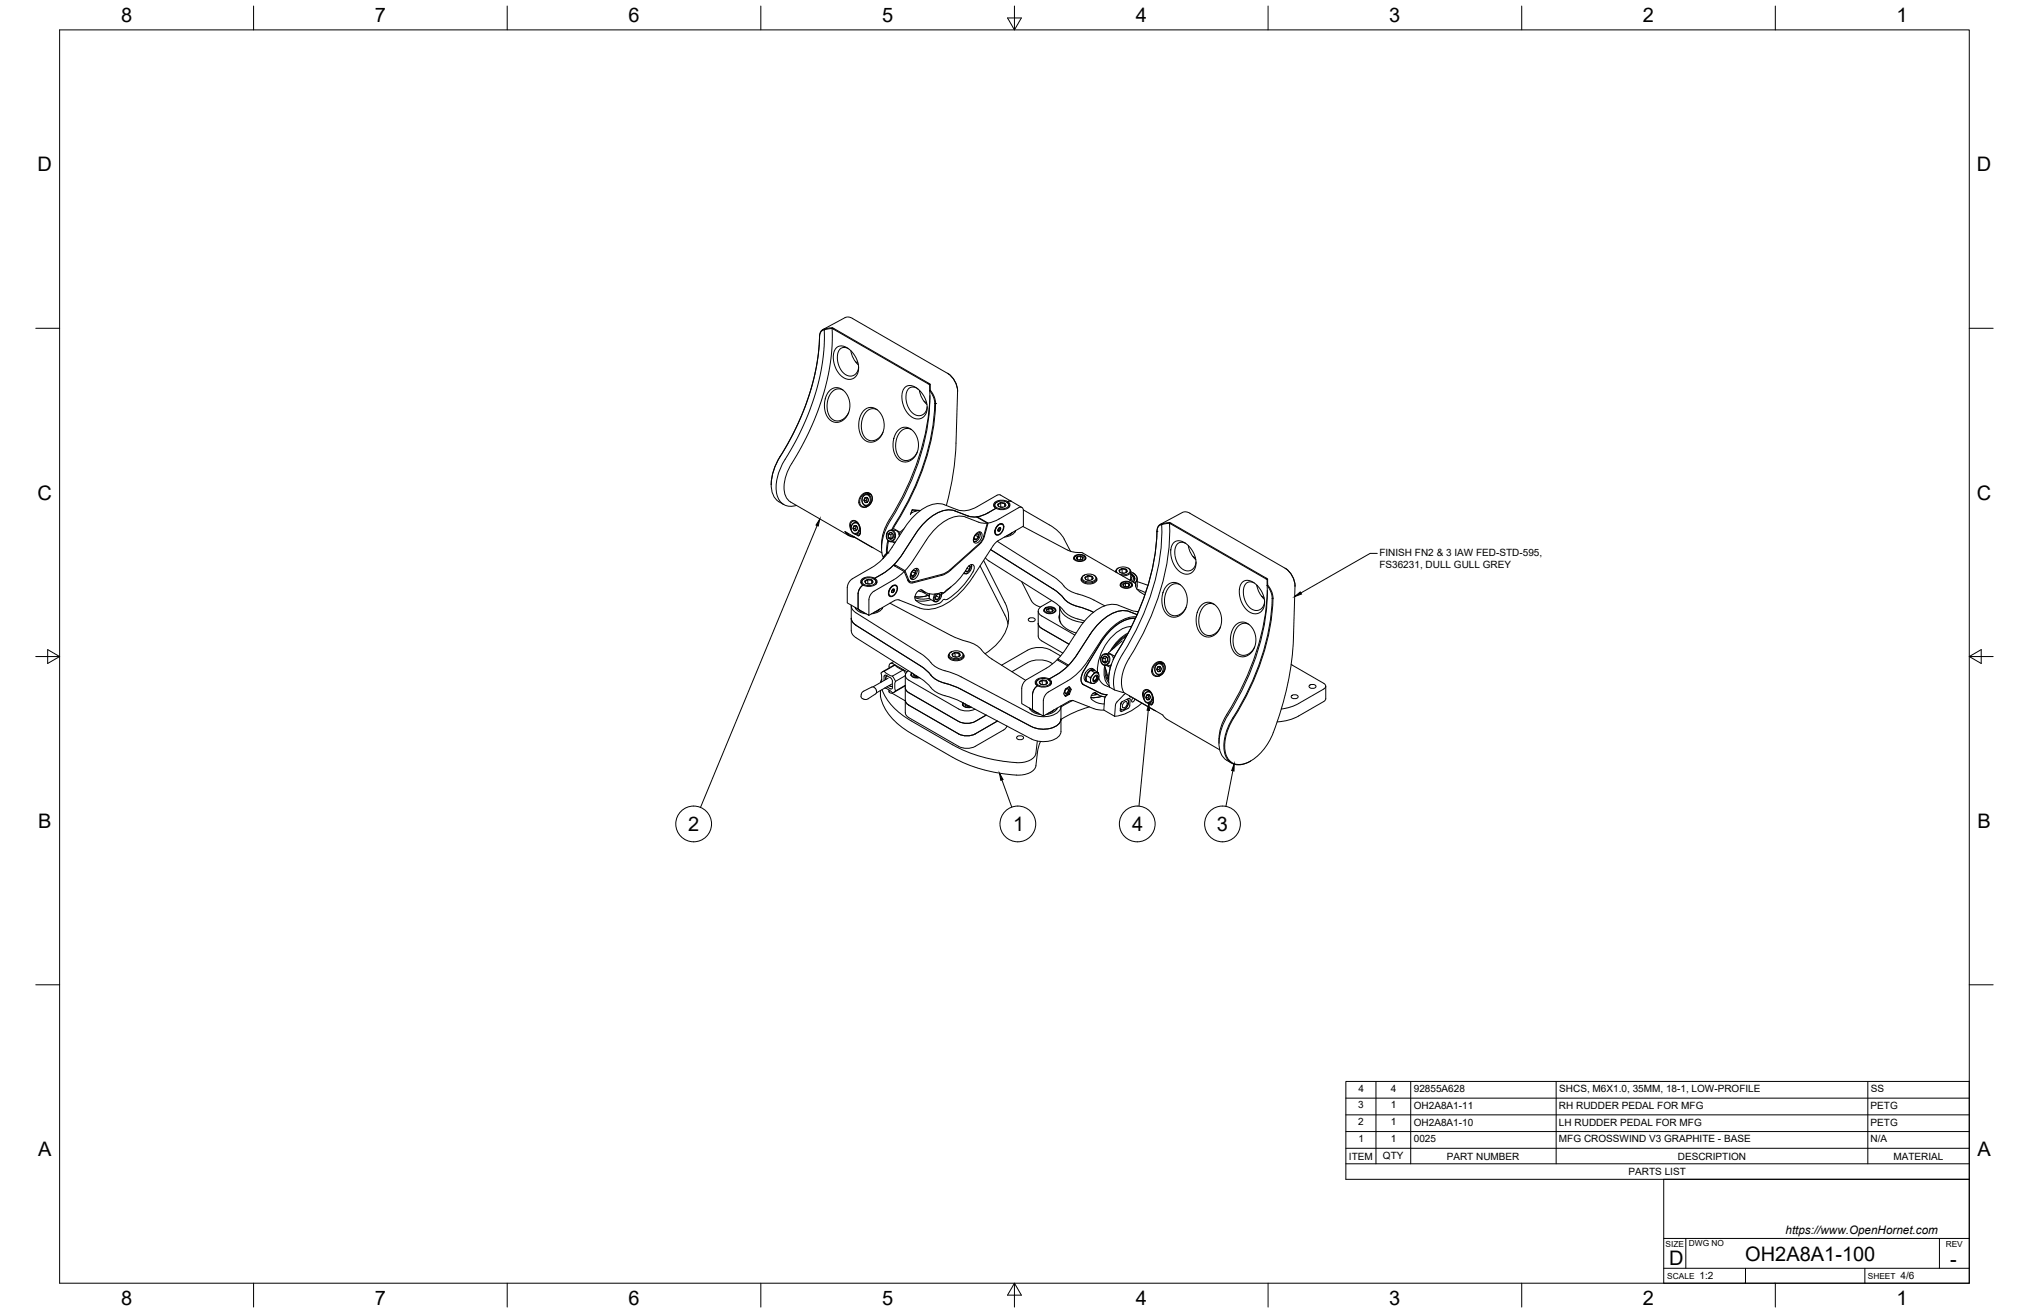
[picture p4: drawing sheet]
<svg xmlns="http://www.w3.org/2000/svg" width="864mm" height="559mm" viewBox="0 0 864 559" stroke-linecap="round" stroke-linejoin="round" font-family="sans-serif">
<!-- layer: Visible -->
<g fill="none" stroke="#000" stroke-width=".43">
<path d="M354.3 139.5l41.6 24-.2 .3-41.5-24zM354.3 139.5l-3.4 .6M359.7 135.2l-9.5 5.1M359.7 135.2l1.4-.3 1.7 .6M362.8 135.5l40.4 23.4M350.8 140.4l-1.3 .7-.6 1.5a100.4 100.4 0 0 1-16.8 51.7M350.8 140.4a97.7 97.7 0 0 1-15.5 53.3 22.2 22.2 0 0 0-4.6 16.7 6.1 6.1 0 0 0 8.3 4.7M350.9 140.4l3-.6a50.5 50.5 0 0 1-.4 14.1 115.6 115.6 0 0 1-17.6 45.3 13.9 13.9 0 0 0-1 13l1.6 1.4 24.9 14.4M350.9 140.4h-.1M350.9 140.1l-1.4 .7-.6 1.8a100.4 100.4 0 0 1-16.9 51.7M350.9 140v.3M356.1 148l1.8-.8 2.1 .5 2.4 1.8 1.8 2.5 1 2.7 .2 2.6-.6 2.1-1.6 1.6-2.1 .5-1.8-.6-1.7-1.3-1.5-2.2-1.1-2.7-.3-2.4 .3-2.6z"/>
<path d="M361 148.3l-1.3-.4-1.1 .1-1.1 .6-.8 1.4-.3 1.8 .1 1.9 1.3 3.5 1.9 2.1 1.4 .7 1.2 .1 2-1 .7-1.2 .4-1.6M362.2 149.3a10.1 10.1 0 0 0 3.1 6M364.1 153.9l1.1 .7M403.2 158.8a9.6 9.6 0 0 1 4.4 7.9l-.7 21.9a115.7 115.7 0 0 1-4.1 26.5M403.6 159a9.2 9.2 0 0 1 4 7.5M353 166.3l2-1.2 2.4 .1 2.4 1.8 1.5 2.7 .4 3.4-.5 2.5-1.4 2.3-2 1.5-2.1 .4-1.5-.4-1.6-1.3-1.2-2.3-.5-2.4 .2-2.8 .7-2.5zM358.8 166l-1.6-.5-1.7 .3-1.5 1.2-1.2 1.8-.7 2.7v2.8l.7 2.4 1 1.3a4.7 4.7 0 0 0 7.4-2.5M367.4 175l2.2-1.5h2.1l2.4 1.5 1.6 2.6 .6 3.2-.4 3.1-1.5 2.5-2.4 1.6-1.7 .2-1.9-.6-1.5-1.5-.9-1.8-.5-2.7 .1-2.4 .7-2.4zM373.4 174.4l-1.6-.5-2.1 .5-1.5 1.5-1 1.9-.6 2.5 .1 2.2 .6 2.4 1.4 1.8a4.8 4.8 0 0 0 7.1-2.7M385.1 164.9l1.7-.8 2.3 .4 2.4 1.8 1.9 2.6 1 2.6 .2 2.7-.6 2.1-1.6 1.6-1.7 .4-2.2-.5-1.7-1.4-1.5-2.1-1.1-2.7-.3-2.5 .2-2.3zM390.2 165.2l-1.3-.5-1.4 .2-1 .8-.6 1.2-.3 1.7 .1 2 1.3 3.4 1.9 2.2 1.2 .6 1.4 .1 2-1 .7-1.1 .4-1.7M391.3 166.1a10.1 10.1 0 0 0 3.2 6"/>
<path d="M391.4 166.2v.4M393.3 170.8l1.1 .6M395.7 163.8v2.5M395.7 166.3l1.6 2.7 .5 2.7M395.7 166.3a97.7 97.7 0 0 1-15.2 52.8l-1.4 2.3M395.7 166.3h.1M395.8 168.4a109 109 0 0 1-18.4 54.8 19.5 19.5 0 0 0-2.2 10.2M395.9 163.5v.9a7 7 0 0 0 1.7 4.4l.6 2.9M395.9 166l-.2 .3M397.8 171.7h.1M397.9 171.7a106.1 106.1 0 0 1-17.9 52.8l-.5 1.1M398.2 171.7a102.6 102.6 0 0 1-16.8 51.1"/>
<path d="M398.2 171.7h.1M332.1 194.3a22.9 22.9 0 0 0-3.8 12M332.1 194.3a19.4 19.4 0 0 0-3.1 16.3l1.3 2 3.3 2.1M382.2 183.2l2-1.3 2.4 .2 2.2 1.5 1.7 3 .4 3.3-.6 2.7-1.7 2.6-2.2 1.3-1.5 .1-1.8-.6-1.5-1.4-1-2-.5-2.4 .2-2.8 .7-2.4zM388 182.8l-1.6-.4-1.9 .4-1.7 1.5-.9 1.7-.6 2.3v2.8l.7 2.4 1.3 1.7a4.8 4.8 0 0 0 7.1-2.8M366.6 210.8l1.2-.9 1.4-.3 1 .3 .9 1 .2 1.5-.3 1.2-.8 1.2-1 .8-1.9 .3-.9-.4-.6-.7-.2-2zM367 210.9l1.1-.8 1.3-.3 .9 .4 .7 .9 .2 1.4-.2 1.1-.8 1.1-1 .8-1.6 .2-1.4-.9-.2-2.2zM367.7 211a1.91 1.91 0 0 1 2.4 .3 1.91 1.91 0 0 1 .2 2.4 1.79 1.79 0 0 1-2.4 1.2 1.79 1.79 0 0 1-1-2.4zM367.7 210.8a2.13 2.13 0 0 1 2.7 .3 2.13 2.13 0 0 1 .2 2.7 2 2 0 0 1-2.7 1.3 2 2 0 0 1-1-2.8zM367.7 212.9l1 .1M368.2 211.9h.9M368.2 211.9a.88 .88 0 0 1 1-.1 .88 .88 0 0 1 .4 .9"/>
<path d="M368.2 211.9l-.5 1M368.4 215.3l.4 .3M368.6 215.3l.7 .1M369 210.3l1.9 .5M369.2 211.9l-.5 1.1 .4 .8M369.6 212.7l-.4 1M369.6 212.7l-.4-.8-.5-.1a.49 .49 0 0 0-.6 .1 .49 .49 0 0 0-.1 .6l-.3 .4 .6 .9 .9-.1M369.6 212.7a.95 .95 0 0 1-.8 1.2 .95 .95 0 0 1-1.1-1M369.8 209.9l-1 .4M387.7 218.4h.2M387.9 218l.4 .1M388.2 217.1l3.1 .3"/>
<path d="M388.4 217.1l-.3 .4M389.7 217.2l-.2 .4M390.1 217.2l-.1 .3M390.7 217.3l-3 1.1M391.8 217.3l-3.5-.4-.8 2.1M401.9 214.8l5.5 2.1M401.9 214.8a11.9 11.9 0 0 0-11.3 3.4l-4.5 4.8-6.4 9.9a26.9 26.9 0 0 1-8.7 8.7l-8.7 5.1-1.2 1.5-.5 1.8M412 219.6l-5.5-2.2a11.9 11.9 0 0 0-11.4 3.5l-4.4 4.8-6.5 9.9M415.9 220l4.6 2.6-1.5 5.8-.8 1.8-1.3 1.4-12.9 11.6-3.1 1.7M415.9 220v.2M420.6 218.2a10.1 10.1 0 0 1-8.6 1.4l1.7 .4h1.9M420.6 218.2l-2 1-2.6 .7"/>
<path d="M423.1 215.2v.4M423.8 214.1a4 4 0 0 1 5.4 .4 2.36 2.36 0 0 1-3.1 2.1l-1.8-.5a1.23 1.23 0 0 1-.5-2zM423.9 216.3l-3.3 1.9M424.1 213.8l-.9 1.1 .4 1.2M424.3 213.7l-.2 .1M425.2 215.6l-.2-.2a.52 .52 0 0 1-.3-.7 .52 .52 0 0 1 .7-.3l.5-.5v1.9M425.8 215.8l.9 .1M425.9 213.9l1.7 .3v1.4M427.6 214.2l.2 .7a.43 .43 0 0 1 .2 .5 .43 .43 0 0 1-.5 .2M427.6 214.2a1.78 1.78 0 0 0-2.9 1l.5 .4M427.6 214.2a.93 .93 0 0 1 .4 1.2 .93 .93 0 0 1-1.2 .5l-1.6-.3M428.5 213.7l.2 .1"/>
<path d="M428.7 213.8l.9 1.1-.4 1.2M428.9 213.5v.5M428.9 213.5a1.64 1.64 0 0 1 .9 1.8 1.64 1.64 0 0 1-1.6 1.3l-2.2 .3-2.1-.6M428.9 213.5a4.4 4.4 0 0 0-6 1.2l.2 .9 .8 .7M429.6 215.2v.4M430.4 213.3l-1.5 .2M435 216l-9.2-5.3-.7-.2-9.1 5.1a10.1 10.1 0 0 1-8.6 1.3M435.6 217l11.1 6.4a16 16 0 0 1 6.3 6.1M435.6 217.3a1.29 1.29 0 0 0-.6-1.3 1.29 1.29 0 0 0-1.5 .1l-9 5.2-3.9 1.3M435.6 217.3v6.6l-11.9 7.1-9.6 14.6a29.9 29.9 0 0 1-16.3 13.4l-1.4 .2a10.2 10.2 0 0 1-5.1-.5l-9.4-3.5-1.3 .5-10.8 6.2M506.4 218.4l40.5 23.3a9.6 9.6 0 0 1 4.3 7.9l-.7 21.9a120.4 120.4 0 0 1-10.4 44.1 18.3 18.3 0 0 1-12.3 9.8 6.2 6.2 0 0 1-6.5-6.4 23.6 23.6 0 0 1 5.1-15.5 97.8 97.8 0 0 0 15.4-49.5l-1.2-3.5a4.7 4.7 0 0 1-1.1-4.1M506.5 218.4l-1.2-.5h-1.6l-9.9 5.3"/>
<path d="M360.2 226.5l1.4 1.4 1.8 .6M362.2 224.7l-.2-1.3 .4-1.1 .9-.6 1.1 .3 1.3 1.5 .5 3-.2 .9-.7 .7-1.4-.8 1.3 .1 1-.5M362.3 225.6l-.6-1.8 .1-1.3 1-.9 1.4 .1 1.3 1.4 .6 1.8v2.2l-.3 .7-.5 .3M362.9 228l.5 .5M363 222.9a1.91 1.91 0 0 1 2.5 .4 1.91 1.91 0 0 1 .1 2.4 1.79 1.79 0 0 1-2.4 1.2 1.79 1.79 0 0 1-.9-2.5zM363.1 224.9a.88 .88 0 0 0 .4 .9 .88 .88 0 0 0 1-.1M363.1 224.9l.9 .1M363.5 223.8a1.06 1.06 0 0 1 1.4 .5 1.06 1.06 0 0 1-.4 1.4M363.5 223.8l-.4 1.1M363.5 223.9l.9-.2 .5 .7-.2 1-.5 .4a.45 .45 0 0 1-.6 0 .45 .45 0 0 1-.2-.5l-.3-.4zM363.5 223.9h.9M363.7 228.7l-2.6-.9-1.5-1.6 15.7 9.1"/>
<path d="M364.4 222.3l.5 .1M364.5 222.1l-.4 .2M364.6 223.9l-.6 1.1 .4 .7M365.1 222.5a2.48 2.48 0 0 0-2.9 1.6 2.48 2.48 0 0 0 1.2 3 2.1 2.1 0 0 0 2.8-2.2M371.2 233l.4 .1M376 237.5v.1M377.7 235.3l.2 .1M377.9 230l-.5 2.9-.1 2.7M378 235.3l-1 .7-1.1 1.6M378 235.3h.1M378 227.5l.6-.4a.88 .88 0 0 1 .9-.3 .88 .88 0 0 1 .6 .8v1M378 227.4l.1 1.5"/>
<path d="M378 227.4a1.2 1.2 0 0 1 1.8-.6 1.2 1.2 0 0 1 .3 1.8M378.1 226.2a1.91 1.91 0 0 1 2.4 .3 1.91 1.91 0 0 1 .1 2.5 1.79 1.79 0 0 1-2.3 1.2 1.79 1.79 0 0 1-1-2.5zM378.1 226a2.13 2.13 0 0 1 2.7 .3 2.13 2.13 0 0 1 .2 2.8 2 2 0 0 1-2.7 1.2 2 2 0 0 1-1-2.7zM378.2 230.3l-.5 5.1-1.3 .9-.6 1.5M379 230.5l2.2 .1M379.1 221.4a20.8 20.8 0 0 0-3.5 15.2l.5 .3M379.2 227.6l-1.2-.1 .1 1.4M379.4 225.6a2.71 2.71 0 0 1 2.9 .9l.4 1.7M379.8 227l-.6 .6v1.4l.4 .2M380 230.6l.8 .5M380.1 228.6l-.4 .5a1.12 1.12 0 0 1-1.6-.2l1.1 .1M380.1 228.6a1.04 1.04 0 0 1-.9 .9 1.04 1.04 0 0 1-1.1-.6"/>
<path d="M380.4 225l2.7 1.5M381.4 222.8l-1.5 2.8M384.3 235.6l-3.7 4.6M384.3 235.6a26.9 26.9 0 0 1-8.7 8.6M384.7 225.1l-1.6 1.4-.4 1M411.1 220.1l6 2.3 3.1 .3M411.1 220.1a11.9 11.9 0 0 0-11.4 3.4l-4.4 4.9-6.9 10.5-3.2 4M414.6 229a.64 .64 0 0 0 .9 .6l-.9-.5M415.2 227.7l-.4 .6M415.3 227.3a1.47 1.47 0 0 1 2.2-.8 1.47 1.47 0 0 1 .3 2.2 2.81 2.81 0 0 1-3 2.3 2.81 2.81 0 0 1 .5-3.7zM415.6 227.3l.3-.1a.5 .5 0 0 1 .6 .3 .5 .5 0 0 1-.1 .6l.1 .5-1.3-.8M415.6 230.3l-1.1 .3"/>
<path d="M415.6 220l4.6 2.7M415.6 227.3a1.5 1.5 0 0 0-.5 2.5l.5-.2M415.6 227.3a.77 .77 0 0 1 1 .2 .77 .77 0 0 1-.1 1M416.5 228.6l-.9 1.1M416.5 228.5l-.9 1.1M416.6 226.4a2.55 2.55 0 0 1-1.7 4.1l-.6-.2M416.9 226.4l.3 .9M417.2 227.4v.2M418.7 238.5l9 18a14.9 14.9 0 0 1-3.9 18.2l-4.5 3.5M419.4 237.4l1.5 1.3 27.4 17.3 3.1 2.4a14.2 14.2 0 0 0 9.8 5.7l.4 .2M420.2 222.7l-1.7 6.3-1.3 1.9-12.8 11.5-2.4 1.7-14.3 3.5-.9-.8-1.6-3.9-4.6-2.7 .3 .7M421.6 233.9l26.7 16.8 3.6 2.9a12.4 12.4 0 0 0 8.7 5l4.8 2"/>
<path d="M423.5 225.8v.5M424.5 230.4l23.8 15 3.6 2.9a12.2 12.2 0 0 0 8.5 5l3.9 1.4 5.9 3.1M424.5 223.8a1.54 1.54 0 0 1 2.2-.9 1.54 1.54 0 0 1 .4 2.4 2.91 2.91 0 0 1-3.1 2.4 2.91 2.91 0 0 1 .5-3.9zM424.7 225.6l.1 .4h.5M424.9 223.6a1.26 1.26 0 0 1 1.7-.5 1.26 1.26 0 0 1 .4 1.8 2.8 2.8 0 0 1-2.9 2.6 2.8 2.8 0 0 1 .8-3.9zM425.2 224.7l-.5 .8M425.2 225l.7 .4-.6 .6-.6-.3M425.2 223.2l-.4 .3M425.3 224.6l.6 .1v.7M425.3 224.6a.7 .7 0 0 0-.6 .7 .7 .7 0 0 0 .6 .7M425.9 225.4l-.6 .6M426.6 223.2a2.84 2.84 0 0 0-3.1 3.6l.6 .7"/>
<path d="M430.8 226.7l-.9 .7M430.9 226.6l-2.4 1.4M432.2 225.9l-.3 .6M432.3 225.8a5.4 5.4 0 0 1-4.8 2.8M435.4 224l18.9 10.1M452.9 229.5l2.8 5.2M454.3 234.1a15.7 15.7 0 0 0 6.5 1.2M457.1 237.7v.2M457.3 236.7a3.3 3.3 0 0 1 4.9 .8 3 3 0 0 1-5.3 0zM457.6 236.8a2.76 2.76 0 0 1 4.2 .7 2.6 2.6 0 0 1-4.5 0zM458 236.5l-.8 .6v1M458.6 238v-1.1l-.2 .5a.35 .35 0 0 0-.2 .5 .35 .35 0 0 0 .4 .2"/>
<path d="M458.6 236.9l1.4-.2v1.5M458.6 236.9a.77 .77 0 0 0-.4 1 .77 .77 0 0 0 1 .4l1.4-.3M460 236.7l.4 .4a.52 .52 0 0 1 .5 .4 .52 .52 0 0 1-.3 .6M460 236.7l-1.4 .2M460 236.7a.77 .77 0 0 1 .9 .4 .77 .77 0 0 1-.3 .9M460.1 238.3h-.8M460.8 235.3l22.3 12.9M461.2 236.5l.7 .6 .1 1M462.1 237.7v.2M492.4 226.3h.1M492.4 226.3a104.1 104.1 0 0 1-17.4 52.1 19.7 19.7 0 0 0-2.7 14.1l-.8-.3a5.5 5.5 0 0 1-3.8-3.6M492.4 226.1a106.5 106.5 0 0 1-17.9 53.1l-.7 1.6"/>
<path d="M492.4 226.1h.1M494.4 223.3a97.7 97.7 0 0 1-15.2 52.8 22.2 22.2 0 0 0-4.8 17.5M494.5 223.3l3.3-.6a100.6 100.6 0 0 1-15.8 55.1l-1.4 2.4M494.5 223.3l-1.4 .8-.7 2.2M494.6 223l-1.5 .8-.7 2.3M494.6 223l-.1 .3M497.9 222.4l41.6 24-.2 .3-41.5-24zM497.9 222.4l-3.3 .6M499.7 230.9l1.8-.8 2 .5 2.1 1.4 2.1 2.7 1 2.5 .4 2.8-.7 2.3-1.4 1.5-1.8 .6-2-.5-1.7-1.2-1.7-2.1-1.1-2.8-.4-2.6 .3-2.7zM504.6 231.2l-1.3-.4-1.2 .1-1 .7-.6 .9-.5 1.8 .1 1.8 1.1 3.7 2.1 2.4 1.3 .6 1.3 .2 2-1 .8-1.1 .4-1.7M505.8 232.2a10.1 10.1 0 0 0 3.2 6M507.7 236.8l1.1 .7"/>
<path d="M360.6 250v6.6l4.6 2.6v-6.5v6.5l4.6 2.7 .1-7.2 .7-1.8 1.4-1.3M362.3 257.9l.1 11.1 .8 1.5 1.1 .9M362.3 257.6l.3 1.4 1.7 1.8M363.9 258.5a5.4 5.4 0 0 0 4.8 2.7M364 258.5l.3 .6M365.3 259.3l2.4 1.3M365.4 259.3l.9 .8M366.6 247.8v.5M367.3 246.7a4 4 0 0 1 5.4 .4 2.36 2.36 0 0 1-3.2 2.1l-1.7-.5a1.23 1.23 0 0 1-.5-2zM367.4 249l-1.4 1.3-.8 2.4M367.5 246.5l-.9 1.1 .4 1.1M367.7 246.4l-.2 .1"/>
<path d="M368.6 248.3l-.2-.3a.52 .52 0 0 1-.3-.7 .52 .52 0 0 1 .7-.2l.6-.5v1.8M369.3 248.5h.8M369.4 246.6l1.7 .2v1.4M369.4 246.6a.93 .93 0 0 0-1.2 .5 .93 .93 0 0 0 .4 1.2M369.4 246.6l1.7 .2M371.1 246.8l.2 .7a.43 .43 0 0 1 .2 .6 .43 .43 0 0 1-.6 .2M371.1 246.8a.93 .93 0 0 1 .3 1.2 .93 .93 0 0 1-1.1 .5l-1.7-.2M371.9 246.4l.2 .1M372.1 246.5l1 1.1-.4 1.1M372.3 246.1v.5M372.3 246.1a1.64 1.64 0 0 1 1 1.9 1.64 1.64 0 0 1-1.6 1.3l-2.2 .3-2.1-.6M372.3 246.1a4.4 4.4 0 0 0-5.9 1.2l.1 .9 .9 .8"/>
<path d="M373.1 247.8v.5M374.3 259.3l-1 .8M374.4 259.3l-2.4 1.3M375.6 244.2l-3.3 1.9M375.6 244.2l4.7-3.6 4.6 2.6 1.6 3.9M375.6 258.5l-.2 .6M375.7 258.5a5.4 5.4 0 0 1-4.8 2.7M378.2 251.9v.5M378.8 256.7l26 13.8 4.4 1.8a15 15 0 0 1 10.5 6.3l2.5 1.9M379.2 249.9a1.54 1.54 0 0 1 2.2-.8 1.54 1.54 0 0 1 .4 2.3 2.91 2.91 0 0 1-3.1 2.4 2.91 2.91 0 0 1 .5-3.9zM379.5 251.8v.3l.6 .1M379.6 249.7a1.26 1.26 0 0 1 1.7-.4 1.26 1.26 0 0 1 .5 1.7 2.8 2.8 0 0 1-3 2.6 2.8 2.8 0 0 1 .8-3.9z"/>
<path d="M379.9 250.9l-.4 .8M379.9 251.1l.7 .4-.5 .7-.6-.4M380 249.4l-.4 .2M380.1 250.7l.5 .1v.7M380.6 251.5l-.5 .7M380.6 251.5l.1-.5a.74 .74 0 0 0-1.1 .2 .74 .74 0 0 0 .3 1h.2M381.3 249.3a2.81 2.81 0 0 0-3 3.6l.5 .7M384.9 243.2l-4.1 3.3-8.9 5.2M386.4 247l1 .5M386.5 247.1l.6 .8 1.4 .2M387.7 244.5l.2 .6 .8 .1-1-.6M388.3 243.2l-.4 .6"/>
<path d="M388.5 242.8a1.47 1.47 0 0 1 2.1-.8 1.47 1.47 0 0 1 .3 2.2 2.81 2.81 0 0 1-3 2.4 2.81 2.81 0 0 1 .6-3.8zM388.7 242.8h.3a.51 .51 0 0 1 .6 .2 .51 .51 0 0 1-.1 .6l.1 .5-1.3-.8M388.7 245.8l-1.1 .3M388.7 242.8a1.5 1.5 0 0 0-.5 2.5l.5-.1M388.7 242.8a.77 .77 0 0 1 1.1 .2 .77 .77 0 0 1-.2 1.1M389.4 254.3a9.4 9.4 0 0 0 6.2 .3M389.6 244.1l-.9 1.1M389.7 242a2.55 2.55 0 0 1-1.7 4l-.5-.2M390 241.9l.3 1.2M390.9 251.5l2.8 .5M391.9 251l1.8 1.1M392.7 252l2.8 1.6"/>
<path d="M395.1 253.4a10.9 10.9 0 0 1-5.7 .5M395.6 252.8l-.1 1.1M395.7 252.8l-.2 1.1 .2 .9 2 1.3M396.3 255.2a10.7 10.7 0 0 1-6.5 .3M398 252.8a2.11 2.11 0 0 0 .1 3.4l1.1-.4M398.1 254.5l.1 .4M398.2 254.9l.7 .4M398.2 254.9a1.64 1.64 0 0 1 1.9-2 1.91 1.91 0 0 1-1.1 2.4M398.2 254.9l.8 .4M398.7 253.3l-.4 .6M399.1 252.9l.5-.1a.49 .49 0 0 1 .6 .4 .49 .49 0 0 1-.3 .5v.7l-1.3-.8M399.9 254.4l-1 .9-.7-.5"/>
<path d="M400.5 252.2a2.74 2.74 0 0 1-2.4 3.8 2.28 2.28 0 0 1 .4-3.2M400.6 252.2l.2 .7M400.8 252.9v.2M400.8 252.2l-.1 .1M400.9 244.9l-12.4 3.2M402.1 255.1h-.5a5.6 5.6 0 0 1-5 2.4 8.4 8.4 0 0 1-6.8-2M404.8 249.8l-4 3.2M410.2 244l.3 .2M410.3 243.9l.8 .4 .9-.4M411 242.8v.2M411 243l.8 .4M411 243l.7 .4"/>
<path d="M411.6 241.8a29.6 29.6 0 0 1-9.1 9.7 1.29 1.29 0 0 1-1.8 .7 7.8 7.8 0 0 1-8.4-1.2 3.2 3.2 0 0 0-2.5 4.5M411.6 241.8l.8-1a1.29 1.29 0 0 1 1.8-.4 1.29 1.29 0 0 1 .4 1.7 30.2 30.2 0 0 1-11.9 13.1l-.6-.1M412.3 240.9l.2 .1a.41 .41 0 0 1 .4 .3 .41 .41 0 0 1-.2 .4v.8l-1.1-.7M412.5 240.8l.5 .7-.3 1M412.7 242.5l-1 .9M412.7 242.5l-.9 .9-.8-.4M413.3 240.3a2.73 2.73 0 0 1-2.4 3.8l-.4-.5M413.5 240.3l.1 .9M417.2 240.9l10.8 21.4 1.1 3.3M434.9 247.6l4.4 8.6 1.4 1.2 2.2 1M444.3 259.9v.2M444.6 259a3.1 3.1 0 0 1 4.8 .7 2.96 2.96 0 0 1-5.1 0z"/>
<path d="M444.9 259.1a2.76 2.76 0 0 1 4.2 .6 2.6 2.6 0 0 1-4.5 0zM445.2 258.8l-.7 .7-.1 .6M446.4 258.9l1.4 .2v1.2M446.5 258.9a.77 .77 0 0 0-1 .4 .77 .77 0 0 0 .3 1M446.5 258.9l1.4 .2M447.6 255.6l-4.2 2.4a2.16 2.16 0 0 0-1.5 2.1 2.16 2.16 0 0 0 1.5 2l14.1 8.2M447.8 259.1l.2 .6a.35 .35 0 0 1 .2 .4 .35 .35 0 0 1-.4 .3M447.9 259.1a.77 .77 0 0 1 .3 1 .77 .77 0 0 1-1 .4l-1.4-.2M448.4 258.8l.8 .7 .1 .6M449.3 259.9v.2M460.3 246.3v.8M460.3 246a2.08 2.08 0 0 0 2.3 2.5 3.3 3.3 0 0 0 4.3-2.1l-.2-.4"/>
<path d="M461 245.2a4 4 0 0 1 5.4 .4 2.36 2.36 0 0 1-3.2 2.1l-1.8-.5a1.23 1.23 0 0 1-.4-2zM461.5 244.8l-.3 .1M462.3 246.7l-.2-.2a.52 .52 0 0 1-.3-.7 .52 .52 0 0 1 .7-.3l.6-.5v1.9M462.9 247h.9M463.1 245l1.6 .3v1.4M463.1 245a1.01 1.01 0 0 0-1.3 1 1.01 1.01 0 0 0 1.3 1 1.31 1.31 0 0 0 1.4-.1 1.31 1.31 0 0 0 .5-1.4l-.3-.2M463.1 245l1.6 .3M464.7 245.3l.3 .7a.43 .43 0 0 1 .2 .5 .43 .43 0 0 1-.5 .3M465.6 244.8a1.54 1.54 0 0 1 1.2 1.7 1.54 1.54 0 0 1-1.6 1.4 4 4 0 0 1-4.9-1.4l.1-.8 .8-.8M466.8 246.3v.8M475.5 243.8a1.43 1.43 0 0 1-.2-1.6 1.43 1.43 0 0 1 1.5-.8 3.5 3.5 0 0 1 4.2 1.5 3.2 3.2 0 0 1-4.4 1.5M476 241.8l-.9 .6-.3 .8"/>
<path d="M476.8 243.7l-.2-.3a.52 .52 0 0 1-.2-.7 .52 .52 0 0 1 .7-.2l.5-.5v1.8M476.9 249.1v.3M477.1 248.1a3.3 3.3 0 0 1 4.9 .8 3 3 0 0 1-5.2 0zM477.4 248.2a2.76 2.76 0 0 1 4.2 .7 2.6 2.6 0 0 1-4.5 0zM477.5 243.9h.8M477.6 242l1.7 .3v1.3M477.6 248.1l-.7 .8 .1 .6M477.8 248l-.2 .1M478.1 248.5a1.6 1.6 0 0 1 2.7 .6 1.59 1.59 0 0 1-1.5 .7 1.59 1.59 0 0 1-1.3-1.1zM478.3 249.5l-.1-.2a.5 .5 0 0 1-.1-.6 .5 .5 0 0 1 .6-.3l.3-.3v1.5M478.9 249.7h.7M479 248.1l1.4 .2v1.2"/>
<path d="M479.3 242.3l.2 .6a.45 .45 0 0 1 .2 .5 .45 .45 0 0 1-.5 .3M479.3 242.3a1.78 1.78 0 0 0-2.9 .9l.4 .5M479.3 242.3a.93 .93 0 0 1 .4 1.1 .93 .93 0 0 1-1.2 .5l-1.7-.2M480.1 241.8a1.56 1.56 0 0 1 1.2 1.7 1.56 1.56 0 0 1-1.6 1.3l-1.9 .3M480.4 248.3l.4 .8-.5 .4M481 248l.7 .6 .1 .9M481.2 246.5l-.2 .5M481.2 246.5l-.1 .5M481.3 243.2v2.7l-.4 1M481.3 243.4a2.72 2.72 0 0 1 2.4 1.8 2.72 2.72 0 0 1-.7 2.9M481.3 244a2.12 2.12 0 0 1 1.7 1.6 2.12 2.12 0 0 1-.7 2.1 2.05 2.05 0 0 0-1-3.5M481.3 245.3l.4 .7-.4 1.1"/>
<path d="M481.6 259.8l-5.4-2.2a11.9 11.9 0 0 0-11.4 3.5l-4.4 4.8-6.9 10.5-3.2 4M481.6 259.8l2.9 .5M481.9 249.1v.3M482.2 243.8l.1 .1M482.3 243.9a2.49 2.49 0 0 1 .8 4.3M482.9 246.5l-.5-1.2-1.1-.8 .8 .8 .3 .9-.5 1.3M483.1 248.2l.2 .1a3.7 3.7 0 0 0 1.9 3.6l2.1 1.3M483.4 248.6v1M483.9 250.7l3.7 1.5M484 246.3l.1 3.1-.4 1.1M484.1 247.5l4.5 1.6M496.6 249.3l2-1.3 2.5 .2 2.1 1.5 1.6 2.6 .6 2.8-.5 3.3-1.6 2.6-2.1 1.4-1.9 .3-1.9-.7-1.3-1.2-1.1-2-.5-2.6 .2-2.6 .6-2.3z"/>
<path d="M502.4 248.9l-1.5-.5-1.3 .1-1.4 .8-.9 1-1.5 3.6-.2 2.5 .3 1.7 1.3 2.7 1.2 .9 1.4 .4 1.3-.2 1.4-.6 1.3-1.1 1-1.8M511.4 257.5l2.1-1.1 2.2 .2 2 1.4 1.8 3.1 .5 3-.7 3-1.7 2.6-2.3 1.3h-2l-1.6-.8-1.2-1.2-1-2.3-.4-2.8 .3-2.4 .8-2.4zM517 257.3l-1.5-.5-1.3 .2-1.5 .8-1 1.1-1.3 3.5-.2 2.1 .3 2.1 .8 1.8 .8 1.1 1 .7 1.3 .3 1.3-.1 1.4-.7 1.4-1.3 1-1.5M528.7 247.9l1.8-.9 2.1 .4 2 1.3 2.1 2.6 1.2 2.7 .3 2.8-.6 2.4-1.4 1.5-1.8 .5-2.1-.5-1.6-1.1-1.5-1.9-1.3-3-.4-2.6 .2-2.4zM533.8 248.1l-1.3-.4-1.2 .1-1 .5-.7 1.2-.4 1.6 .1 1.8 1.1 3.7 2 2.4 1.4 .7 1.3 .1 2-1 .7-1.1 .4-1.6M535 249a10.1 10.1 0 0 0 3.1 6M535.1 249.1l-.1 .4M536.9 253.7l1.1 .6M539.3 246.7v2.5M539.3 249.2l1.7 2.8 .5 2.6M539.3 249.2a97.7 97.7 0 0 1-15.2 52.8 22 22 0 0 0-4.8 17.8l1.6 2.8 3.3 2.2M539.3 249.2h.1"/>
<path d="M539.4 251.3a109.1 109.1 0 0 1-18.4 54.9 19.5 19.5 0 0 0-2.2 10.1M539.6 248.9l-.3 .3M541.5 254.6h.1M541.5 254.6a104.1 104.1 0 0 1-17.5 52.2 18.7 18.7 0 0 0-2.4 14.8 6.3 6.3 0 0 0 9.4 3l1.3-.7M547.2 242a9.2 9.2 0 0 1 4 7.4M362.3 263.1l.5 1.6 1.5 1.4M364.3 271.4l27.4 17.3M364.3 266.1l27.4 17.3M364.3 260.8l27.4 17.3M391.7 278l2.6 1.9a15 15 0 0 0 10.4 6.3l4.4 1.9M403.7 278.9v.9M403.7 278.7a2.08 2.08 0 0 0 2.4 2.5 3.3 3.3 0 0 0 4.2-2.1l-.1-.4"/>
<path d="M404.4 277.8a4 4 0 0 1 5.4 .4 2.36 2.36 0 0 1-3.2 2.1l-1.7-.5a1.23 1.23 0 0 1-.5-2zM404.9 277.5a1.55 1.55 0 0 0-1.2 1.7 1.55 1.55 0 0 0 1.6 1.3 4 4 0 0 0 4.9-1.4l-.2-.8-1-.8M405.7 279.4l-.2-.3a.52 .52 0 0 1-.2-.7 .52 .52 0 0 1 .7-.2l.5-.5v1.8M406.4 279.6l.8 .1M406.5 277.7l1.7 .3v1.4M406.5 277.7a1.01 1.01 0 0 0-1.3 .9 1.01 1.01 0 0 0 1.3 1 1.31 1.31 0 0 0 1.5-.1 1.31 1.31 0 0 0 .5-1.4l-.3-.2M406.5 277.7l1.7 .2M408.2 278l.2 .6a.43 .43 0 0 1 .2 .6 .43 .43 0 0 1-.5 .2M410.2 278.9v.9M437.8 263.4a1.75 1.75 0 0 1 2.8 .5 1.69 1.69 0 0 1-2.9-.3zM441.9 265.4l.5 1.3 1 .7 11.6 6.8M441.9 260.1v10.6l.2 .9 1.3 1.1 9 5.3"/>
<path d="M445.8 260.3l-.2-.2a.5 .5 0 0 1-.1-.6 .5 .5 0 0 1 .6-.3l.3-.3v1.6M446.3 260.5h.8M451 261.7l-.2 1.3M451 261.3a5.6 5.6 0 0 0 3.3 6.5l3.7 1.6M451 263.2v-5.1a8.4 8.4 0 0 0 7.3 6.4l2.8 .5M451 263.2l.5 2M451.4 279.1a16.9 16.9 0 0 0-7-3.4l-3.2-.1-3 .7-11.9 6.8M458.5 278.5a26.9 26.9 0 0 1-8.6 8.6M458.5 278.5l-3.6 4.6M469.3 278.9a1.91 1.91 0 0 1 2.4 .3 1.91 1.91 0 0 1 .2 2.4 1.79 1.79 0 0 1-2.4 1.2 1.79 1.79 0 0 1-.9-2.4zM469.4 278.7a2.13 2.13 0 0 1 2.7 .3 2.13 2.13 0 0 1 .1 2.7 2 2 0 0 1-2.7 1.3 2 2 0 0 1-1-2.8zM470.7 278.2a2.66 2.66 0 0 1 2.9 1.2l.3 1"/>
<path d="M471 279.7l-.6 .5 .1 1.4 .3 .2M471.8 277.8l2.7 1.5M477.6 272.8l-5.8 5-.2 .5M479.4 270.8a15.6 15.6 0 0 0-5.3 4.9M479.8 270.2a17 17 0 0 0-6.6 6.3M480.2 269.4a18.4 18.4 0 0 0-7.7 7.7M480.8 260.3l3.2 1.3M480.8 260.3a11.9 11.9 0 0 0-11.4 3.4l-4.4 4.9-6.5 9.9M481.6 266.7a14.9 14.9 0 0 0-11.5 8.4 19.6 19.6 0 0 0-3 11M483.3 263.2a16.8 16.8 0 0 0-13.1 7.9l-9 14.6M483.3 263.1a16.8 16.8 0 0 0-13.1 7.9l-9 14.6a4.3 4.3 0 0 0 0 5.8l7.5 3.8 2.5 .5-1 1.8M483.6 262.5a16.8 16.8 0 0 0-13.1 7.5l-7.4 11.1a26.9 26.9 0 0 1-8.7 8.7l-8.2 4.7-1.3 1.3-.8 2.4v6.6l-4.6-2.7v-6.6"/>
<path d="M525.8 266.2l2-1.3 2.5 .1 2.2 1.7 1.5 2.5 .5 2.8-.4 3.3-1.6 2.6-2.1 1.4-1.9 .2-1.9-.6-1.3-1.2-1.1-2.1-.5-2.5 .2-2.7 .6-2.2zM531.6 265.7l-1.5-.4-1.2 .1-1.1 .5-1.3 1.2-1.5 3.6v4.1l1.4 2.8 1.3 1 1.3 .3 1.3-.1 1.4-.7 1.3-1.1 1-1.7M367.1 294.6l4.1-2.2 .9 .2 .9 1.1-.2 1.5-3.4 2.3-1.5 .2a1.53 1.53 0 0 1-1.3-2.3zM374.7 293.9a17.9 17.9 0 0 0 7.6 14.3l5.6 3.9 17.7 10.2a60.5 60.5 0 0 0 30 7.4 6 6 0 0 0 5.3-3.8M375.3 289l-.6 1.5M375.4 293.5a26.6 26.6 0 0 0 12.5 13.3M376.3 285.7l2 1.6a3.4 3.4 0 0 1 2.8 2.7M376.3 285.7l-1.3 .8 .3 2-.2 1.8M376.6 292.8l1.6 .7 1.6 1.3 1.3-.7M377.1 287.6l-.1 1.6 .1-1.1 .5-.4M377.3 287.5l.2 .1M377.5 292.3l1.8 1 .5-.7"/>
<path d="M378 288.6l-6.5 3.8M378.4 284.3l.1-1.3a1.01 1.01 0 0 1 1.7-.5l5.7 3.6M378.4 293.7v.8M378.4 294l.2 .7 1.2 .4 5.5 3.2M378.9 288.4l-2.4-1.1-.2 2.3M379 288.4l.8 1.6M379.5 291.1l-6.5 3.8M379.8 292.1h-.9M379.8 290v2.6M379.8 292.1l-1.3-.4 .4 .4M380.4 281.5l-1.5 .9M380.9 283.1l-4.6 2.6"/>
<path d="M381.1 290l-.3 1.6 .3 2.5M384.4 285.1l-1.5-.5-2-1.5-5.3 2.8M384.4 285.1l-4.6 2.7M384.4 285.1l1.1 1.7M385.3 287.4v16l.6 1.3 22.1 12.9a7.8 7.8 0 0 0 7.1 0l12.5-7.2 1-1.4M385.3 287.6l-4.2 2.4M385.3 291.7l-4.2 2.4M385.3 291.8l-4.7 2.8M385.3 292.7l.6 1.4 .9 .7 21.2 12.2M385.3 298l.6 1.3 .9 .8 21.2 12.2a7.8 7.8 0 0 0 7.1 0l9.4-5.4M386.7 285.5a2.14 2.14 0 0 0-1.4 2 2.14 2.14 0 0 0 1.5 2l21.2 12.2a7.9 7.9 0 0 0 7 .1M387.8 287.3v.1"/>
<path d="M388 286.3a1.51 1.51 0 0 0 .1 1.7 1.51 1.51 0 0 0 1.7 .5l1.5-.1M388.2 286.4l-.4 1.1M388.3 286.5a1.4 1.4 0 0 0 .2 1.5 1.4 1.4 0 0 0 1.5 .4l1.1-.1M388.9 286.9l.3 .8zM389.2 287.7l1.3 .2h-.7M389.9 287.5v.3M391.7 288.7l2.6 1.8a15 15 0 0 0 10.4 6.3l4.4 1.9M391.7 283.4l2.6 1.8a15 15 0 0 0 10.4 6.3l4.4 1.9M409.1 298.7l29.9 15.8a10.9 10.9 0 0 0 11.9-1.4l.7-1.8v-10.6M409.1 293.4l29.9 15.8a10.9 10.9 0 0 0 11.9-1.4l.7-1.8M409.1 288.1l29.9 15.8a10.7 10.7 0 0 0 12-1.6l.6-1.9M409.7 299.9v.2"/>
<path d="M409.9 299.1a1.64 1.64 0 0 0 .3 1.7 1.64 1.64 0 0 0 1.7 .4l1.6-.2M410 299.2l-.3 .9M410.1 299.2a1.53 1.53 0 0 0 .5 1.5 1.53 1.53 0 0 0 1.6 .3l1-.1M410.8 299.6l.4 .7M422.2 280.5l14.3 9M440.8 290.7v.5M441.5 289.6a4 4 0 0 1 5.4 .4 2.36 2.36 0 0 1-3.1 2.1l-1.8-.5a1.23 1.23 0 0 1-.5-2zM441.6 291.8l-1.3 1.3-.8 2.4M442 289.2l-1.1 1.2 .4 1.2M442.8 291.1l-.2-.2a.52 .52 0 0 1-.2-.7 .52 .52 0 0 1 .7-.2l.5-.5v1.8M443.5 291.4h.9M443.6 289.5l1.7 .2v1.4"/>
<path d="M443.6 289.4a.93 .93 0 0 0-1.1 .5 .93 .93 0 0 0 .4 1.2M443.6 289.4l1.7 .3M445.3 289.7l.2 .7a.44 .44 0 0 1 .2 .5 .44 .44 0 0 1-.5 .3M445.3 289.7a.93 .93 0 0 1 .4 1.2 .93 .93 0 0 1-1.2 .5l-1.6-.3M446.1 289.2l1.2 1.2-.4 1.2M446.6 289v.5M446.6 289a4.4 4.4 0 0 0-6 1.2l.2 .9 .8 .7M446.6 289a1.64 1.64 0 0 1 .9 1.8 1.64 1.64 0 0 1-1.6 1.3l-2.2 .3-2.1-.6M447.3 290.7v.5M448 282.5a10.8 10.8 0 0 0-10.6-.5l-6.7 3.9M449.9 287.1l-3.3 1.9M450.5 281.1l-.3-.7 4.7 2.7"/>
<path d="M453.7 293.5l.6-.4a1.01 1.01 0 0 1 .2 1.3 1.01 1.01 0 0 1-1.2 .4zM453.7 293.3l.3-.2a.91 .91 0 0 1 .9 .8 .91 .91 0 0 1-.7 1l-.2 .2a.91 .91 0 0 1-1-.8 .91 .91 0 0 1 .7-1zM454.5 283.4l-4.6-2.6-3.4 2.9-10.4 6.3-1.1 2.3-.1 7.1 4.6 2.7v-6.6M454.5 283.4l-4.6 3.7M454.7 295.2l.4 .3 .9-2.1-.9-1.2-1.6 1-.8 2.1 .8 1.1 1.6-.9M454.7 295.2l-1.4 .9M454.9 298.5l-10.8 6.3M454.9 298.5l1.3-.4 .7 .1 8.7 3.4M454.9 292.3a2.35 2.35 0 0 1-1.7 3.6M455 292.3l.5 .8M455.5 293.1l-.8 2.1M455.5 293.1l.5 .3"/>
<path d="M456.7 298.1l-5.1 2.8M460.7 291.1l.4 .2M460.7 291.1l.2 .1M461.2 291.4l7.6 3.8 2.5 .4M461.2 285.7a4.4 4.4 0 0 0 0 5.7M462 289.8h.1M462 286.3v.1M462.5 287.5v2.3l1.5 .9M464.3 285.3l-1.8 2.2 1.5 .9M465 284.6l.6 .4M465.1 284.6a2 2 0 0 0-2.7 1.1 2.74 2.74 0 0 0 .2 4.5M465.2 295l1.2 .7"/>
<path d="M465.4 286.9a1.29 1.29 0 0 1 1.2-.6 1.29 1.29 0 0 1 1.1 .9l-.1 1.8-1.6 1.7a1.21 1.21 0 0 1-1.8-.7l.3-1.8zM465.8 286.2l-1.5-.9 1.7 .1 1.6 .9M465.8 294.8l1.7 .9M465.9 290.8l-.3 .1M465.9 287.7l.7-.4a1.33 1.33 0 0 1 .9 1.3 1.33 1.33 0 0 1-.9 1.2l-.7 .4a1.33 1.33 0 0 1-.8-1.2 1.33 1.33 0 0 1 .8-1.3zM465.9 288l.3-.2a.88 .88 0 0 1 .9 .7 .88 .88 0 0 1-.6 1l-.3 .2a.88 .88 0 0 1-.9-.8 .88 .88 0 0 1 .6-.9zM466.1 285.5a1.81 1.81 0 0 0-3.1 .7 2.76 2.76 0 0 0-.1 4.1h.4M466.2 295l.3 .7M466.6 295.2l.2 .4M466.7 287.7a1.48 1.48 0 0 1-1.2 2M467.1 287.4a1.88 1.88 0 0 1-1.6 2.7M467.1 295.5l-2.6 .5"/>
<path d="M467.6 286.9a.96 .96 0 0 0-1.4-.7h-.4l-.8 1.1a1.89 1.89 0 0 0-.9 2.6 .61 .61 0 0 0-.1 .8 .61 .61 0 0 0 .9 .2M468.9 296.4l-2 .4-2.6 .1M469.3 280.1l.5-.3a.88 .88 0 0 1 .9-.3 .88 .88 0 0 1 .6 .7v1.1M469.9 296.6l.4 .2M470.1 283.2l1.5 5M470.2 297.5l-.4 4.7 4.6 2.6M470.4 280.2l-1.1-.1v1.5M470.4 296.6a7.3 7.3 0 0 1-4.3-1.8 1.9 1.9 0 0 0-1.7 1.6 1.9 1.9 0 0 0 1.3 2l2 .9 2.3 .3M470.4 284.2a7.9 7.9 0 0 0 1.5 6.4M470.6 284.6l-.2 .1M470.7 285l-.3 .1M470.8 285.3l.2 2.1 .9 2.2"/>
<path d="M471.3 283.3l1.3 .8M471.3 288.4l-.5 .1M471.3 281.3l-.4 .4a1.14 1.14 0 0 1-1.6-.1h1.2M471.3 281.3a1.04 1.04 0 0 1-.9 .8 1.04 1.04 0 0 1-1.1-.5M471.3 281.3a1.28 1.28 0 0 0-1-2 1.28 1.28 0 0 0-1.1 1.9l.1 .4M472.3 292.5l2 1.1 4 1.1M472.9 283l-.9 .3h-1.8a8.6 8.6 0 0 0 2 8.7M473 282.7l-.8 3.3-.3 3.2M477.7 298.6l-.7 1.3 .2-.8M478.3 294.7l16.6 9.6 1.8 1.8 22.4 13M478.4 299l.7-.4a1.22 1.22 0 0 1 .8 1.1 1.22 1.22 0 0 1-.8 1.2l-.7 .4a1.22 1.22 0 0 1-.8-1.2 1.22 1.22 0 0 1 .8-1.1zM479.1 295.1l-4.1 4.3-.6 5.4"/>
<path d="M479.3 298.6l.2 .1M479.7 297.6a2.78 2.78 0 0 1 .2 2.9 2.78 2.78 0 0 1-2.6 1.5l-.4-.6M479.8 297.6l.6 .9-.1 .9-.7 1.5-1.1 1M480.6 280.2a16.5 16.5 0 0 0-2.7 13.7l.4 .8M480.6 296.1l.3 .4M480.9 296.5l.8 .1M481 297.8l-.1-.5h-.5l-3.2 1.7-.2 3.8h.5l3.1-1.8 .4-3.2M482.4 297.1a.96 .96 0 0 0-.7 .7 .96 .96 0 0 0 .4 1l.7-.6 .1-.8M483.1 297.5l8.7 5M486 299.2a20.9 20.9 0 0 1-11.6 5.7M486.8 296.7l-.1-1.8 .9-1.1 1.3 .1 1.1 1 .8 2.3-.1 2-.8 .8-1.4-.7M486.9 297.6l-.6-1.8 .2-1.4 1-.9h1.1l1.3 1.1 .8 2.1 .1 2.2-.3 .7-.6 .4"/>
<path d="M487.7 294.9a1.91 1.91 0 0 1 2.4 .3 1.91 1.91 0 0 1 .1 2.4 1.79 1.79 0 0 1-2.3 1.2 1.79 1.79 0 0 1-1-2.4zM487.7 296.9h1M488.1 295.8l1-.1 .4 .8-.1 .8-.6 .5a.44 .44 0 0 1-.6 0 .44 .44 0 0 1-.1-.5l-.4-.4zM488.1 295.8l1 .1M488.2 295.8a1 1 0 0 1 1.4 1 1 1 0 0 1-1.7 .6l-.2-.6M488.2 295.8l-.5 1M489 294.3h.5M489.2 294l-.4 .3M489.2 295.9l-.5 1 .4 .8M489.7 294.5a2.48 2.48 0 0 0-2.8 1.5 2.48 2.48 0 0 0 1.1 3.1 2.1 2.1 0 0 0 2.8-2.3M490.8 298.9l-1 .4h-1.2M491.2 282.8l1.2-1 1.2-.3 1.1 .3 .9 .8 .3 1.1-.2 1.7-.7 1.2-1 .9-1.9 .4-1.5-.9-.4-2.1z"/>
<path d="M491.6 282.9l.9-.7 1.1-.4 1.1 .2 .8 .8 .4 1-.2 1.4-.6 1.2-1 .9-1.8 .4-.8-.3-.7-.7-.2-1.8zM492.3 282.9a1.91 1.91 0 0 1 2.4 .3 1.91 1.91 0 0 1 .2 2.5 1.79 1.79 0 0 1-2.4 1.2 1.79 1.79 0 0 1-.9-2.5zM492.4 284.9a.88 .88 0 0 0 .4 .9 .88 .88 0 0 0 1-.1M492.4 284.9h.9M492.4 282.7a2.13 2.13 0 0 1 2.7 .4 2.13 2.13 0 0 1 .1 2.7 2 2 0 0 1-2.6 1.3 2 2 0 0 1-1.1-2.8zM492.8 283.8a1.06 1.06 0 0 1 1.4 .5 1.06 1.06 0 0 1-.4 1.4M492.8 283.8l-.4 1.1M492.8 283.8l.9-.1 .5 .7-.2 1-.6 .4a.45 .45 0 0 1-.5 0 .45 .45 0 0 1-.2-.5l-.3-.4zM492.8 283.8l.9 .1M493 287.2l.4 .3M493.2 287.3h.8M493.7 282.3l1.8 .4"/>
<path d="M493.9 283.9l-.6 1 .4 .8M494.4 281.9l-1 .4M549.6 282.8l13.8 8a1.3 1.3 0 0 1 .9 1.2 1.3 1.3 0 0 1-.9 1.3l-12.1 6.8-3.2 1.2-2.7 .5M549.7 296.1a1.75 1.75 0 0 1 2.8 .5 1.69 1.69 0 0 1-2.9-.2zM557.3 291.7a1.75 1.75 0 0 1 2.8 .6 1.69 1.69 0 0 1-2.9-.3zM564.3 292l-.2 6-11.4 6.7a20.8 20.8 0 0 1-9.1 2.5M387.9 306.8l17.7 10.2a60.9 60.9 0 0 0 30 7.4 6 6 0 0 0 5.3-3.8l.6-5.2M408 307a7.8 7.8 0 0 0 7.1 0M411.2 300.3l1.4 .2M411.7 300.5h.7M411.8 300.1v.4M412.6 300.5h.1"/>
<path d="M419.8 304.3l-4.7 2.7M432.8 313.6a1.75 1.75 0 0 1 2.9 .5 1.69 1.69 0 0 1-3-.3zM438.2 301.3a5.4 5.4 0 0 0 4.8 2.8M438.3 301.4l.2 .6M439.6 302.1l2.4 1.4M439.7 302.2l.9 .8M442.9 315.6l-1.1 3.1-.9 7.2M448.5 302.2l-.9 .8M448.6 302.1l-2.4 1.4M449.9 301.4l-.3 .6M450 301.3a5.4 5.4 0 0 1-4.8 2.8M463.7 300.8l-6 2.1-6.1 3.3"/>
<path d="M465.6 301.6l1.7 .5 2.5 .1M476.8 301.5l.6 .8M477.8 301.1l.2 .1"/>
</g>
<!-- layer: Border -->
<g fill="none" stroke="#000" stroke-width=".43">
<path d="M25.4 12.7h812.8v533.4h-812.8zM107.9 2.6v10.1M215.9 2.6v10.1M323.8 2.6v10.1M428.8 7.6h5.9l-2.9 5.1zM431.8 2.6v10.1M539.7 2.6v10.1M647.7 2.6v10.1M755.6 2.6v10.1M15.2 139.7h10.2M838.2 139.7h10.1M15.2 279.4h10.2"/>
<path d="M20.3 276.5l5.1 2.9-5.1 3zM838.2 279.4l5.1-2.9v5.9zM838.2 279.4h10.1M15.2 419.1h10.2M838.2 419.1h10.1M107.9 546.1v10.2M215.9 546.1v10.2M323.8 546.1v10.2M431.8 546.1l2.9 5.1h-5.9zM431.8 546.1v10.2M539.7 546.1v10.2M647.7 546.1v10.2"/>
<path d="M755.6 546.1v10.2"/>
</g>
<!-- layer: Parts Lists -->
<path d="M572.8 460.2h265.4v41.7h-265.4zM572.8 474.5h265.4M572.8 467.4h265.4M585.7 460.2v35.1M600.4 460.2v35.1M662.3 460.2v35.1M795 460.2v35.1M572.8 495.3h265.4M572.8 488.7h265.4M572.8 481.6h265.4" fill="none" stroke="#000" stroke-width=".43"/>
<!-- layer: Balloons -->
<g fill="none" stroke="#000" stroke-width=".43">
<path d="M347.8 223.7l-49.6 119.9M488.7 302.3l-3.9 40.8M426.4 331.9l4.2 11.6M524.7 328l-2.9 15.2"/>
<circle cx="295.2" cy="350.7" r="7.6"/>
<circle cx="433.2" cy="350.7" r="7.6"/>
<circle cx="484" cy="350.7" r="7.6"/>
<circle cx="520.3" cy="350.7" r="7.6"/>
</g>
<path d="M349 220.9l-.7 3-1-.4zM489 299.3l.2 3.1-1-.1zM425.4 329.1l1.5 2.7-.9 .3zM525.3 325l-.1 3.1-1-.2z" fill="#000" stroke="#000" stroke-width=".43"/>
<!-- layer: Titleblock -->
<path d="M708.1 501.9h130.1v44.2h-130.1zM708.1 539.8h130.1M708.1 527.1h130.1M717.5 527.1v12.7M742.9 539.8v6.3M793.7 539.8v6.3M825.5 527.1v12.7" fill="none" stroke="#000" stroke-width=".43"/>
<!-- layer: Leaders -->
<path d="M551.1 253.9l2.3-2 .6 .9z" fill="#000" stroke="#000" stroke-width=".43"/>
<path d="M586.2 235.5h-3l-29.5 16.9" fill="none" stroke="#000" stroke-width=".43"/>
<g font-size="8.5">
<text x="51.6" y="9.4">8</text>
<text x="159.5" y="9.4">7</text>
<text x="267.5" y="9.4">6</text>
<text x="375.4" y="9.3">5</text>
<text x="483.4" y="9.4">4</text>
<text x="591.3" y="9.4">3</text>
<text x="699.3" y="9.4">2</text>
<text x="807.2" y="9.4">1</text>
<text x="16" y="72.9">D</text>
<text x="841.4" y="72.9">D</text>
<text x="16" y="212.6">C</text>
<text x="841.4" y="212.6">C</text>
<text x="16.2" y="352.3">B</text>
<text x="293" y="353.7">2</text>
<text x="431.2" y="353.7">1</text>
<text x="481.8" y="353.7">4</text>
<text x="518" y="353.7">3</text>
<text x="841.7" y="352.3">B</text>
<text x="16.2" y="492">A</text>
<text x="841.7" y="492">A</text>
<text x="710.4" y="538.4">D</text>
<text x="742.8" y="536.7">OH2A8A1-100</text>
<text x="830.1" y="538.8">-</text>
<text x="51.6" y="555.5">8</text>
<text x="159.5" y="555.5">7</text>
<text x="267.5" y="555.5">6</text>
<text x="375.4" y="555.4">5</text>
<text x="483.4" y="555.5">4</text>
<text x="591.3" y="555.5">3</text>
<text x="699.3" y="555.5">2</text>
<text x="807.2" y="555.5">1</text>
</g>
<text font-size="5" x="760" y="525.2">https://www.OpenHornet.com</text>
<g font-size="4.3">
<text x="587.1" y="236.8">FINISH FN2 &amp; 3 IAW FED-STD-595,</text>
<text x="587.1" y="241.9">FS36231, DULL GULL GREY</text>
<text x="578.1" y="464.6">4</text>
<text x="591.9" y="464.6">4</text>
<text x="601.8" y="464.8">92855A628</text>
<text x="663.7" y="464.9">SHCS, M6X1.0, 35MM, 18-1, LOW-PROFILE</text>
<text x="796.3" y="464.9">SS</text>
<text x="578.1" y="471.7">3</text>
<text x="592" y="471.7">1</text>
<text x="601.7" y="472">OH2A8A1-11</text>
<text x="663.5" y="472">RH RUDDER PEDAL FOR MFG</text>
<text x="796.2" y="472">PETG</text>
<text x="578.1" y="478.8">2</text>
<text x="592" y="478.8">1</text>
<text x="601.7" y="479.1">OH2A8A1-10</text>
<text x="663.6" y="479.1">LH RUDDER PEDAL FOR MFG</text>
<text x="796.2" y="479.1">PETG</text>
<text x="578.2" y="485.9">1</text>
<text x="592" y="485.9">1</text>
<text x="601.8" y="486.2">0025</text>
<text x="663.6" y="486.2">MFG CROSSWIND V3 GRAPHITE - BASE</text>
<text x="796.2" y="486.2">N/A</text>
<text x="574.1" y="493.5">ITEM</text>
<text x="588.6" y="493.4">QTY</text>
<text x="615.8" y="493.5">PART NUMBER</text>
<text x="714.1" y="493.5">DESCRIPTION</text>
<text x="805.9" y="493.5">MATERIAL</text>
<text x="693.2" y="500.1">PARTS LIST</text>
<text x="723.4" y="544.5">1:2</text>
<text x="809" y="544.5">4/6</text>
</g>
<g font-size="3.5">
<text x="708.9" y="530.9">SIZE</text>
<text x="718.9" y="530.5">DWG NO</text>
<text x="828.2" y="530.9">REV</text>
<text x="709.6" y="544.2">SCALE</text>
<text x="795" y="544.2">SHEET</text>
</g>
</svg>
